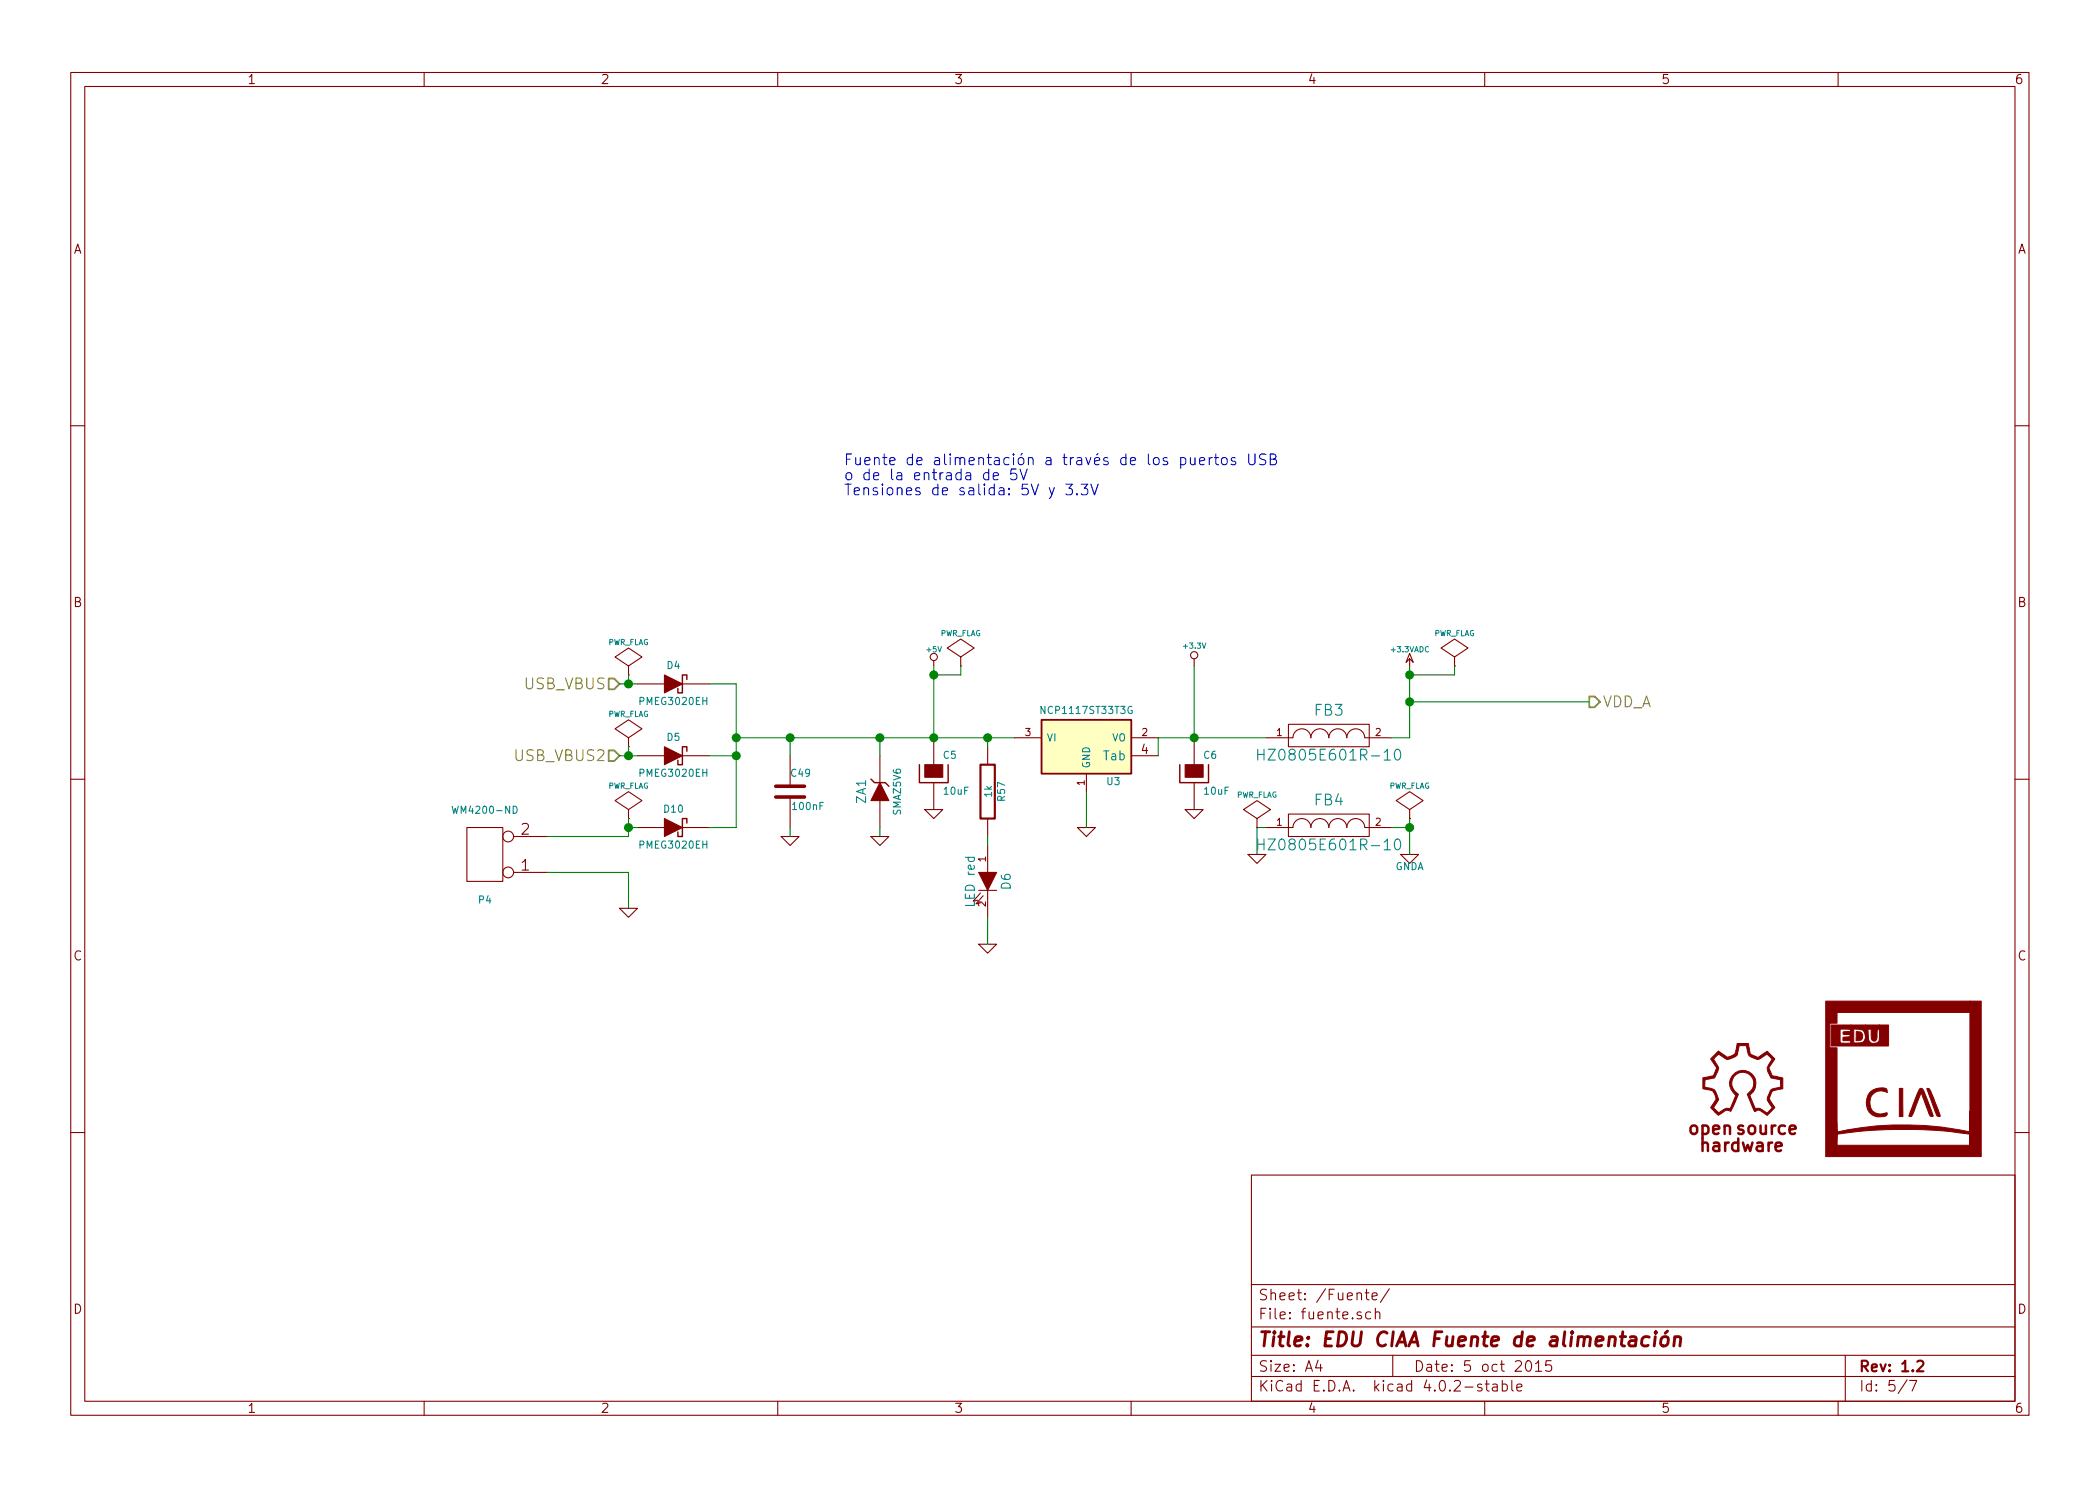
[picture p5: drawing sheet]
<svg xmlns="http://www.w3.org/2000/svg" width="297mm" height="210mm" viewBox="0 0 297 210" stroke-linecap="round" stroke-linejoin="round" font-family="sans-serif">
<g fill="none" stroke="#840000" stroke-width=".15">
<path d="M10 10.3h277v189.9h-277zM12 12.2h273v186.1h-273zM60 10.3v1.9M110 10.3v1.9M160 10.3v1.9M210 10.3v1.9M260 10.3v1.9M10 60.2h2M285 60.2h2M88.9 95.5h.1M88.9 94.2l1.9-1.2-1.9-1.3-1.9 1.3 1.9 1.2v1.3M90.2 96.8h3.8"/>
<path d="M96.5 96.8h3.8M132.1 93.5v.7M135.9 94.2h.1M135.9 93l1.9-1.3-1.9-1.3-1.9 1.3 1.9 1.3v1.2M168.9 93.2v1M199.4 93.2v1M199.4 92.5l.5 1.2-.5-.5-.5 .5zM205.7 94.2h.1M205.7 93l1.9-1.3-1.9-1.3-1.9 1.3 1.9 1.3v1.2M10 110.3h2M66 117.1h5.1v7.6h-5.1zM72.6 118.4h4.9"/>
<path d="M88.9 105.7h.1M88.9 104.4l1.9-1.3-1.9-1.3-1.9 1.3 1.9 1.3v1.3M88.9 115.8h.1M88.9 114.5l1.9-1.2-1.9-1.3-1.9 1.3 1.9 1.2v1.3M90.2 117.1h3.8M90.2 106.9h3.8M96.5 117.1h3.8M96.5 106.9h3.8M110.5 118.4h2.5l-1.2 1.2zM111.8 106.9v4.3M111.8 112.8v4.3M123.2 118.4h2.5l-1.2 1.2z"/>
<path d="M124.5 106.9v3.8M124.5 113.3v3.8M130.8 114.5h2.5l-1.2 1.3zM132.1 104.4v3.8M132.1 110.7v3.8M139.7 105.7v2.5M139.7 115.8v2.6M139.7 119.6v3.8M143.5 104.4h3.8M152.4 117.1h2.5l-1.2 1.3zM153.7 109.5v2.5M160 104.4h3.8"/>
<path d="M160 106.9h3.8M167.6 114.5h2.6l-1.3 1.3zM168.9 104.4v3.8M168.9 110.7v3.8M177.8 117.1h.1M177.8 115.8l1.9-1.3-1.9-1.2-1.9 1.2 1.9 1.3v1.3M179.1 104.4h3.8a1.27 1.27 0 0 1 1.2-1.3 1.27 1.27 0 0 1 1.3 1.3 1.27 1.27 0 0 1 1.3-1.3 1.27 1.27 0 0 1 1.3 1.3 1.27 1.27 0 0 1 1.2-1.3 1.27 1.27 0 0 1 1.3 1.3 1.27 1.27 0 0 1 1.3-1.3 1.27 1.27 0 0 1 1.2 1.3h3.8M179.1 117.1h3.8a1.27 1.27 0 0 1 1.2-1.3 1.27 1.27 0 0 1 1.3 1.3 1.27 1.27 0 0 1 1.3-1.3 1.27 1.27 0 0 1 1.3 1.3 1.27 1.27 0 0 1 1.2-1.3 1.27 1.27 0 0 1 1.3 1.3 1.27 1.27 0 0 1 1.3-1.3 1.27 1.27 0 0 1 1.2 1.3h3.8M182.2 102.5h11.5v3.2h-11.5zM182.2 115.2h11.5v3.2h-11.5zM199.4 115.8h.1M199.4 114.5l1.9-1.2-1.9-1.3-1.9 1.3 1.9 1.2v1.3"/>
<path d="M285 110.3h2M72.6 123.4h4.9M87.6 128.5h2.6l-1.3 1.3zM138.4 133.6h2.6l-1.3 1.3zM138.4 126h2.6M138.7 126.4l-1 1.1 .6-.1M139.1 126.7l-1.1 1.2 .7-.1M139.7 126v3.8M176.5 120.9h2.6l-1.3 1.3zM198.1 120.9h2.6l-1.3 1.3zM10 160.2h2M177 166.3h108v32h-108z"/>
<path d="M285 160.2h2M60 198.3v1.9M110 198.3v1.9M160 198.3v1.9M177 194.8h108M177 191.8h108M177 187.8h108M177 181.8h108M186.4 192.5l-.3 1h.9M186.8 193v1M193.1 182.9h.5M193.3 182.4v1.3l.2 .2h.1"/>
<path d="M193.9 185.7l-.5-.1-.2 .3v.6l.2 .1 .5-.1M194.1 183.4l.7-.1-.1-.3-.4-.1-.2 .2 .1 .7 .1 .1 .4-.1M194.5 185.7a.38 .38 0 0 1 .7 .1v.8M194.5 185.1v1.5M196.5 182.3l-1.3 2M197 191.8v3M209.6 195.9a.37 .37 0 0 0-.6 .1v.1a.54 .54 0 0 0 .6 .3l.1 .1-.1 .2-.2 .1-.4-.1M210 198.3v1.9M210.1 195.8h.5M210.3 195.3v1.3l.2 .2h.1M211.2 195.9l.1-.1 .4 .1 .1 .9M211.8 196.2l-.5 .1-.2 .2 .1 .2 .1 .1 .5-.1"/>
<path d="M212.5 195.9a.48 .48 0 0 1 .6 .1l.1 .1-.1 .6a.48 .48 0 0 1-.6 0M212.5 195.3v1.5M213.8 195.3v1.3l.2 .2M214.6 196.3l.7-.1-.1-.3-.4-.1-.2 .2v.7l.2 .1 .4-.1M215.9 192.7a.35 .35 0 0 1 .4-.2 .35 .35 0 0 1 .3 .3 .77 .77 0 0 1-.5 1.2 .9 .9 0 0 1-.2-1.3zM217.2 193l.4-.5v1.5M217.2 194h.9M219.4 192.5h-.7l-.1 .7a.62 .62 0 0 1 .7 0l.2 .2-.1 .5-.2 .1h-.4l-.2-.1M260 198.3v1.9M261 191.8v6.5M269.7 195.2l-1.2 2M270.1 195.3h1l-.6 1.5"/>
<circle cx="132.1" cy="93" r=".51"/>
<circle cx="168.9" cy="92.7" r=".51"/>
<circle cx="71.9" cy="118.4" r=".76"/>
<circle cx="71.9" cy="123.4" r=".76"/>
</g>
<path d="M138.7 108.2h2v7.6h-2zM271.2 192.7l.2-.2 .5 .1a.37 .37 0 0 1 .1 .6l-.9 .8h1" fill="none" stroke="#840000" stroke-width=".3"/>
<path d="M233.3 189.2a.7 .7 0 0 0-1 .3l-.1 .6 .1 .2 .2 .1 .6-.1M234.1 189.1l-.1 1.3M234.2 188.4l-.1 .1 .1 .1 .1-.1-.1-.1v.2M235.1 189.3a.51 .51 0 0 1 .5-.2 .51 .51 0 0 1 .4 .4l-.1 .6a.54 .54 0 0 1-.5 .4 .54 .54 0 0 1-.5-.4zM235.9 188.3l-.4 .3M236.9 189.3a.52 .52 0 0 1 .8 .1l-.1 1M236.9 189.1l-.1 1.3" fill="none" stroke="#840000" stroke-width=".41"/>
<path d="M97.2 96.1v-.6h-.7v2.5h-.6v-.6M97.2 106.3v-.6h-.7v2.5h-.6v-.6M97.2 116.5v-.7h-.7v2.6h-.6v-.7M123.2 110.2l.5 .5h1.5l.5 .5M130 108.2v2.5h4.1v-2.5M166.9 108.2v2.5h4v-2.5" fill="none" stroke="#840000" stroke-width=".2"/>
<g fill="#840000" stroke="#840000" stroke-width=".15">
<path d="M130.8 108.2h2.5v1.8h-2.5z"/>
<path d="M167.6 108.2h2.6v1.8h-2.6z"/>
<path d="M138.4 123.4h2.6l-1.3 2.6z"/>
<path d="M94 105.7l2.5 1.2-2.5 1.3z"/>
<path d="M94 95.5l2.5 1.3-2.5 1.2z"/>
<path d="M124.5 110.7l1.2 2.6h-2.5z"/>
<path d="M94 115.8l2.5 1.3-2.5 1.3z"/>
</g>
<g fill="none" stroke="#0000c2" stroke-width=".15">
<path d="M140.5 67.4l.7-.2-.1-.3h-.4l-.2 .2 .1 .7 .1 .1 .4-.1M143.8 66.4h-.8v.7l.2-.2 .5 .1 .1 .2v.4l-.3 .3h-.3l-.2-.2M144.3 66.4l.5 1.5 .5-1.5M150.7 68.5h1l-.5 .6a.44 .44 0 0 1 .5 .3v.3l-.2 .2-.5 .1-.3-.1M152.3 69.9h.1l-.1 .1-.1-.1h.1v.1M152.9 68.5h1l-.5 .6a.44 .44 0 0 1 .5 .3v.3l-.2 .2-.6 .1-.2-.1M154.3 68.5l.5 1.5 .5-1.5M169.7 65.2l.7-.1-.1-.3-.4-.1-.2 .3v.7l.2 .1 .4-.1M171 64.7v1.1M171.5 64.7l-.3 .1-.2 .2M171.8 64.7h.6M172 64.2v1.4l.1 .1 .3 .1"/>
<path d="M172.8 64.9a.42 .42 0 0 1 .5-.2 .42 .42 0 0 1 .3 .3v.5a.43 .43 0 0 1-.4 .3 .43 .43 0 0 1-.4-.3zM174.7 64.8l-.3-.1-.3 .3 .1 .2 .5 .1 .1 .2-.1 .2-.1 .1-.5-.1M176.6 64.2v1.3a.48 .48 0 0 0 .5 .3 .48 .48 0 0 0 .4-.3v-1.3M179 64.3a.62 .62 0 0 0-.8 .1 .36 .36 0 0 0 .3 .6 .53 .53 0 0 1 .5 .3v.3a.62 .62 0 0 1-.8 .1M179.7 65l.6-.1a.36 .36 0 0 0 .2-.4 .36 .36 0 0 0-.3-.3h-.5v1.6h.6a.4 .4 0 0 0 .3-.4 .4 .4 0 0 0-.2-.4h-.2"/>
</g>
<g fill="none" stroke="#008400" stroke-width=".15">
<path d="M87.6 96.8h2.6M88.9 95.5v1.3M100.3 96.8h3.8v20.3h-3.8M132.1 94.2v10.2M135.9 94.2v1.3h-3.8M168.9 94.2v10.2M199.4 94.2v10.2h-2.6M199.4 99.3h25.4M205.7 94.2v1.3h-6.3M87.6 106.9h2.6M88.9 117.1h1.3M88.9 105.7v1.2"/>
<path d="M88.9 115.8v2.6h-11.4M100.3 106.9h3.8M104.1 104.4h39.4M111.8 104.4v2.5M111.8 117.1v1.3M124.5 104.4v2.5M124.5 117.1v1.3M139.7 104.4v1.3M139.7 118.4v1.2M153.7 112v5.1M179.1 104.4h-15.3v2.5M179.1 117.1h-1.3v3.8"/>
<path d="M196.8 117.1h2.6M199.4 115.8v5.1M77.5 123.4h11.4v5.1M139.7 129.8v3.8"/>
</g>
<g fill="#008400" stroke="#008400" stroke-width=".25">
<circle cx="132.1" cy="104.4" r=".51"/>
<circle cx="124.5" cy="104.4" r=".51"/>
<circle cx="139.7" cy="104.4" r=".51"/>
<circle cx="168.9" cy="104.4" r=".51"/>
<circle cx="132.1" cy="95.5" r=".51"/>
<circle cx="199.4" cy="95.5" r=".51"/>
<circle cx="199.4" cy="117.1" r=".51"/>
<circle cx="88.9" cy="106.9" r=".51"/>
<circle cx="88.9" cy="96.8" r=".51"/>
<circle cx="104.1" cy="104.4" r=".51"/>
<circle cx="111.8" cy="104.4" r=".51"/>
<circle cx="104.1" cy="106.9" r=".51"/>
<circle cx="88.9" cy="117.1" r=".51"/>
<circle cx="199.4" cy="99.3" r=".51"/>
</g>
<path d="M64 114.1l.2 1 .2-.7 .2 .7 .2-1M72.6 114.1a.51 .51 0 0 1 .6 .5 .51 .51 0 0 1-.6 .5zM177.9 106v1.5M177.9 118.7v1.5M177.9 106.8h.9M177.9 119.5h.9M178.8 106v1.5M178.8 118.7v1.5M197.5 106.1a.36 .36 0 0 1 .5 .2 .77 .77 0 0 1-.4 1.2 .98 .98 0 0 1-.1-1.4zM197.5 118.8a.36 .36 0 0 1 .5 .2 .77 .77 0 0 1-.4 1.2 .98 .98 0 0 1-.1-1.4z" fill="none" stroke="#008484" stroke-width=".15"/>
<path d="M86.1 96h.8l.7 .8-.7 .7h-.8zM224.8 98.5h.8l.7 .8-.7 .8h-.8zM86.1 106.2h.8l.7 .7-.7 .8h-.8z" fill="none" stroke="#848400" stroke-width=".25"/>
<g fill="#840000" stroke="#840000" stroke-width=".14">
<path d="M268.7 154h.4l.1 4h-.5z"/>
<path d="M262.6 146a.68 .68 0 0 1 .9 .6 .68 .68 0 0 1-1 .6z"/>
<path d="M272.5 154h.3l.3 .4 1.3 3.5a.38 .38 0 0 1-.4 0 .38 .38 0 0 1-.2-.3z"/>
<path d="M264.5 154.5a2.38 2.38 0 0 1 2.3-.5l.2 .6a1.66 1.66 0 0 0-2.1 .2 1.66 1.66 0 0 0-.3 2 1.59 1.59 0 0 0 2.2 .6h.1l.1 .2a.69 .69 0 0 1-.9 .4 1.88 1.88 0 0 1-2-2.6z"/>
<path d="M271.6 154h.3l.2 .4 1.4 3.5-.1 .1h-.3l-.2-.2-1.1-3.2-1.3 3.2-.2 .2-.3-.1 1.1-3z"/>
<path d="M258.2 141.7h20.4v1.6h-18.8v1.5h-1v3.5h1l.1 11.8a44.8 44.8 0 0 1 17.6-.2l1 .2 .1-2.9v4.8v-1.5a66.5 66.5 0 0 0-18.7 0l-.1 1.5h18.8v-20.3h1.6v21.9h-22z"/>
<path d="M259 145h2.8v.8l-.2-.2h-1.3v1.7v.3h.1h1.3l.1-.2-.1-.1-1-.1v-.4l1-.2-.1-.2-.8-.1-.1-.1 .1-.2 1-.1v-.9h2.1v1.5l-.1-.3a.81 .81 0 0 0-1-.6h-.6v2h.6a.85 .85 0 0 0 1.1-1.1v-1.5h2v1.4l-.1-.8-.2 .1-.1 .4a1.2 1.2 0 0 1-.3 1.2h-.3a1.12 1.12 0 0 1-.2-1v-.7h-.5l.1 1.2a.78 .78 0 0 0 .8 .9 .78 .78 0 0 0 .7-.9l.1-1.8h1.2v3h-8.1z"/>
<path d="M243.1 148.7l1.2 .9 .6-.2a1.01 1.01 0 0 0 .7-1.1l.1-.7h1.6l.3 1.5 1.1 .5 1.3-.9 1.1 1.1-.9 1.3 .5 1.1 1.2 .2v.9l-.1-.5-1.3-.3a2.71 2.71 0 0 1-.5-1.4l.7-1.2-.8-.8-.9 .7a1.45 1.45 0 0 1-1.6-.4l-.2-.4-.2-1.1h-1l-.2 .9a.81 .81 0 0 1-.7 .9l-.3 .1a.85 .85 0 0 1-1.1-.3l-.6-.3h-.1l-.6 .7 .3 .5a.99 .99 0 0 1 .1 1.5l-.3 .6-1.3 .3-.1 1 .5 .1a1.21 1.21 0 0 1 1.3 1.2l.2 .5-.7 1.1 .7 .7 1-.6 .6 .1 .8-1.9a1.9 1.9 0 0 1-.2-3.1 1.9 1.9 0 0 1 3 .7 2.07 2.07 0 0 1-.8 2.4l.8 1.9 .3-.1a.95 .95 0 0 1 .8 .3l.6 .4 .7-.8-.6-.8a.83 .83 0 0 1 .1-1.1 .8 .8 0 0 1 .8-.8l.8-.2 .1-1.4 .3 .1v1.5l-1.3 .3a1.47 1.47 0 0 0-.6 1.3l.8 1.1-1.1 1.1-.6-.4a.73 .73 0 0 0-1.1-.1l-.2-.2-1-2.3a1.85 1.85 0 0 0 1-1.8 1.57 1.57 0 0 0-2.4-1.1 1.57 1.57 0 0 0-.2 2.6l.4 .3-1.1 2.4a.91 .91 0 0 0-1.1 .2l-.6 .4-.5-.4-.6-.7 .3-.5a1.21 1.21 0 0 0-.1-1.8l-1.3-.4v-1.5l1.5-.3 .4-1.1-.8-1.3z"/>
</g>
<path d="M147.3 101.8h12.7v7.7h-12.7z" fill="#ffffc2" stroke="#ffffc2" stroke-width=".14"/>
<path d="M147.3 101.8h12.7v7.7h-12.7z" fill="none" stroke="#840000" stroke-width=".25"/>
<path d="M109.7 112.8h4.1M109.7 111.2h4.1" fill="none" stroke="#840000" stroke-width=".51"/>
<text font-size="2.8" fill="#840000" x="178" y="190.5">Title: EDU CIAA Fuente de alimentación</text>
<g font-size="2.5" fill="#840000">
<text x="239" y="160.5">open source</text>
<text x="240.9" y="162.9">hardware</text>
</g>
<g font-size="2.1" fill="#0000c2">
<text x="119.4" y="65.8">Fuente de alimentación a través de los puertos USB</text>
<text x="119.4" y="68">o de la entrada de 5V</text>
<text x="119.4" y="70.1">Tensiones de salida: 5V y 3.3V</text>
</g>
<g font-size="2.1" fill="#848400">
<text x="74.1" y="97.5">USB_VBUS</text>
<text x="226.7" y="100.1">VDD_A</text>
<text x="73" y="107.7">USB_VBUS2</text>
</g>
<g font-size="2.1" fill="#008484">
<text x="186" y="101.3">FB3</text>
<text x="179.4" y="107.6">HZ0805E601R-10</text>
<text x="186" y="114">FB4</text>
<text x="179.4" y="120.3">HZ0805E601R-10</text>
</g>
<g font-size="2.1" fill="#840000">
<text x="73.7" y="118.1">2</text>
<text x="73.7" y="123.2">1</text>
<text x="178" y="184">Sheet: /Fuente/</text>
<text x="178" y="186.7">File: fuente.sch</text>
<text x="178" y="196.9">KiCad E.D.A. kicad 4.0.2-stable</text>
<text x="178" y="194.1">Size: A4</text>
<text x="200" y="194.1">Date: 5 oct 2015</text>
<text x="263" y="194.1">Rev: 1.2</text>
<text x="263" y="196.9">Id: 5/7</text>
</g>
<g font-size="1.8" fill="#840000">
<text x="35" y="11.9">1</text>
<text x="85" y="11.9">2</text>
<text x="135" y="11.9">3</text>
<text x="185" y="11.9">4</text>
<text x="235" y="11.9">5</text>
<text x="285" y="11.9">6</text>
<text x="10.4" y="35.9">A</text>
<text x="285.4" y="35.9">A</text>
<text x="10.4" y="85.9">B</text>
<text x="285.4" y="85.9">B</text>
<text x="161.4" y="106.7">4</text>
<text x="10.4" y="135.9">C</text>
<text x="285.4" y="135.9">C</text>
<text x="10.4" y="185.9">D</text>
<text x="285.4" y="185.9">D</text>
<text x="35" y="199.9">1</text>
<text x="85" y="199.9">2</text>
<text x="135" y="199.9">3</text>
<text x="185" y="199.9">4</text>
<text x="235" y="199.9">5</text>
<text x="285" y="199.9">6</text>
</g>
<g font-size="1.8" fill="#008484">
<text x="156.1" y="107.6">Tab</text>
<text x="122.5" y="113.7" transform="rotate(-90 122.5 113.7)">ZA1</text>
<text x="143" y="125.8" transform="rotate(-90 143 125.8)">D6</text>
<text x="137.9" y="128.1" transform="rotate(-90 137.9 128.1)">LED red</text>
</g>
<g font-size="1.4" fill="#008484">
<text x="94.4" y="94.7">D4</text>
<text x="90.6" y="99.7">PMEG3020EH</text>
<text x="147.5" y="101">NCP1117ST33T3G</text>
<text x="94.4" y="104.8">D5</text>
<text x="133.5" y="107.4">C5</text>
<text x="148.1" y="104.9">VI</text>
<text x="157.2" y="104.9">VO</text>
<text x="170.3" y="107.4">C6</text>
<text x="90.6" y="109.9">PMEG3020EH</text>
<text x="111.9" y="109.9">C49</text>
<text x="133.6" y="112.4">10uF</text>
<text x="140.3" y="112.8" transform="rotate(-90 140.3 112.8)">1k</text>
<text x="142.2" y="113.3" transform="rotate(-90 142.2 113.3)">R57</text>
<text x="154.2" y="108.7" transform="rotate(-90 154.2 108.7)">GND</text>
<text x="156.6" y="111.1">U3</text>
<text x="170.4" y="112.4">10uF</text>
<text x="64.5" y="115.1">WM4200-ND</text>
<text x="94" y="115">D10</text>
<text x="112.2" y="114.6">100nF</text>
<text x="127.4" y="115.3" transform="rotate(-90 127.4 115.3)">SMAZ5V6</text>
<text x="90.6" y="120.1">PMEG3020EH</text>
<text x="197.3" y="123.1">GNDA</text>
<text x="67.7" y="127.8">P4</text>
</g>
<g font-size="1.4" fill="#840000">
<text x="145" y="104.1">3</text>
<text x="161.5" y="104.1">2</text>
<text x="180.6" y="104.1">1</text>
<text x="194.6" y="104.1">2</text>
<text x="153.4" y="111.1" transform="rotate(-90 153.4 111.1)">1</text>
<text x="180.6" y="116.8">1</text>
<text x="194.6" y="116.8">2</text>
<text x="139.4" y="121.9" transform="rotate(-90 139.4 121.9)">1</text>
<text x="139.4" y="128.3" transform="rotate(-90 139.4 128.3)">2</text>
</g>
<g font-size="1.1" fill="#008484">
<text x="132.9" y="90">PWR_FLAG</text>
<text x="202.8" y="90">PWR_FLAG</text>
<text x="85.9" y="91.3">PWR_FLAG</text>
<text x="131.1" y="92.3">+5V</text>
<text x="167.5" y="91.8">+3.3V</text>
<text x="196.8" y="92.3">+3.3VADC</text>
<text x="85.9" y="101.4">PWR_FLAG</text>
<text x="85.9" y="111.6">PWR_FLAG</text>
<text x="174.8" y="112.8">PWR_FLAG</text>
<text x="196.4" y="111.6">PWR_FLAG</text>
</g>
</svg>
